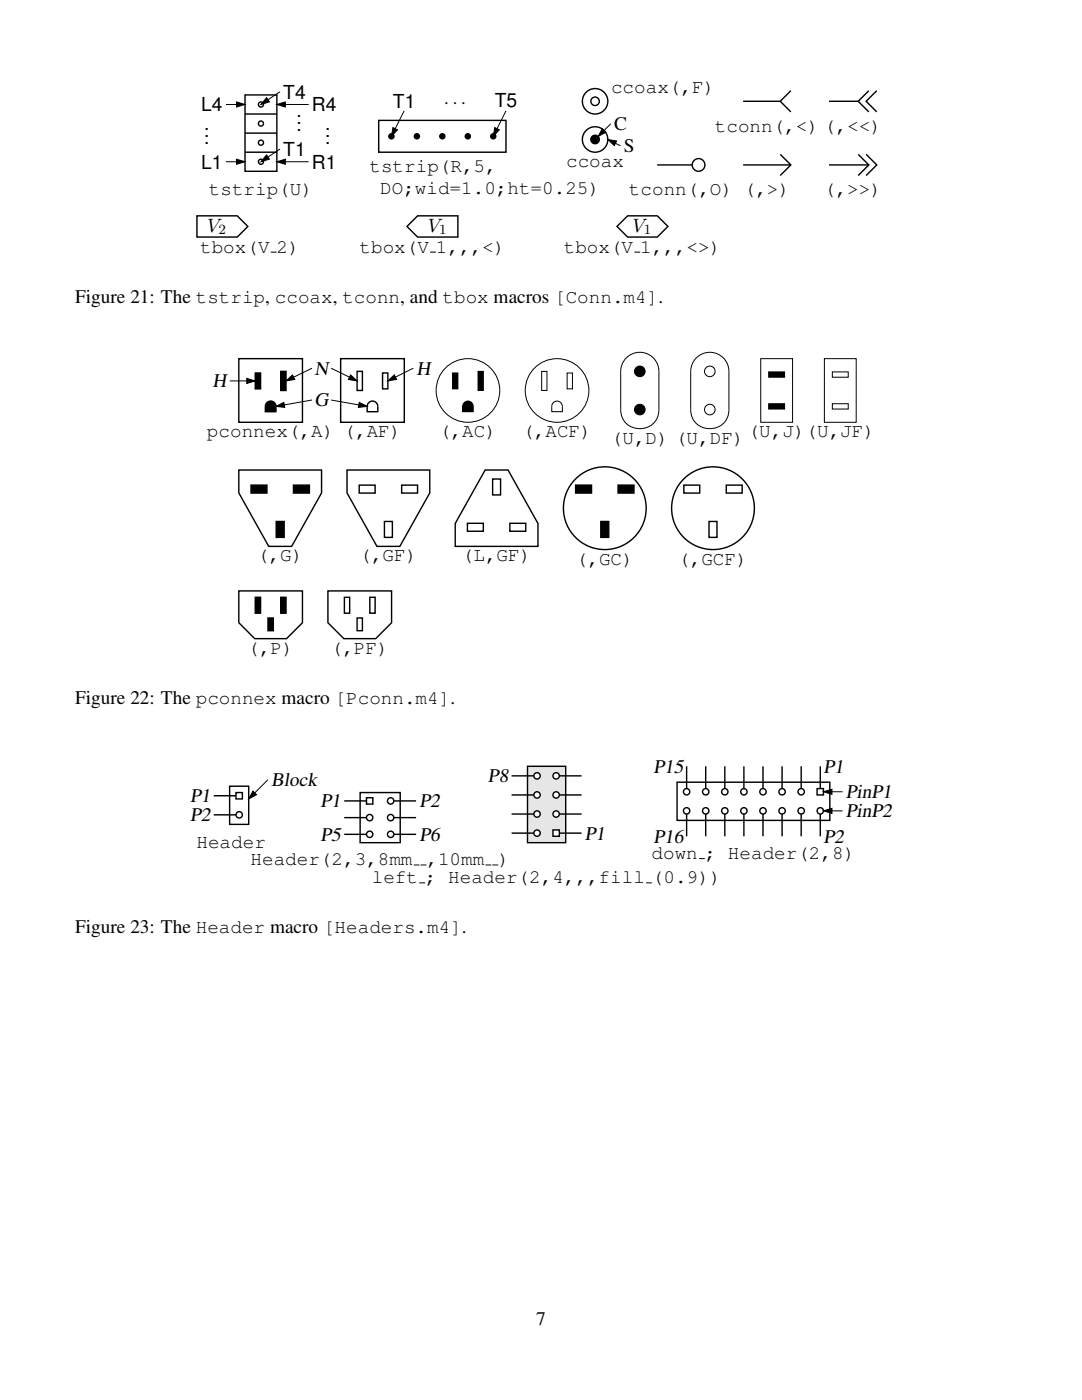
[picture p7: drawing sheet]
<svg xmlns="http://www.w3.org/2000/svg" width="216mm" height="279mm" viewBox="0 0 216 279" stroke-linecap="round" stroke-linejoin="round" font-family="sans-serif">
<path d="M48.9 18.9h6.3v15.3h-6.3z" fill="#fff" stroke="#000" stroke-width=".28"/>
<path d="M48.9 30.4h6.3M48.9 26.6h6.3M48.9 22.8h6.3" fill="none" stroke="#000" stroke-width=".28"/>
<g fill="#fff" stroke="#000" stroke-width=".28">
<circle cx="52.1" cy="32.3" r=".51"/>
<circle cx="52.1" cy="28.5" r=".51"/>
<circle cx="52.1" cy="24.7" r=".51"/>
<circle cx="52.1" cy="20.9" r=".51"/>
</g>
<path d="M53.2 19.5l.6 .8-1.7 .6zM47.2 31.8l1.7 .5-1.7 .5zM47.2 20.3l1.7 .6-1.7 .5zM53.2 30.9l.6 .9-1.7 .5zM55.2 32.3l1.7-.5v1zM55.2 20.9l1.7-.6v1.1z" fill="#000" stroke="#000" stroke-width=".2"/>
<path d="M55.9 18.3l-3.6 2.4M45.1 32.3h3.5M45.1 20.9h3.5M55.5 32.3h6.1M55.5 20.9h6.1M55.9 29.7l-3.6 2.4" fill="none" stroke="#000" stroke-width=".2"/>
<path d="M75.6 24h25.4v6.4h-25.4z" fill="#fff" stroke="#000" stroke-width=".28"/>
<g fill="#000" stroke="#000" stroke-width=".28">
<circle cx="78.1" cy="27.2" r=".51"/>
<circle cx="83.2" cy="27.2" r=".51"/>
<circle cx="88.3" cy="27.2" r=".51"/>
<circle cx="93.3" cy="27.2" r=".51"/>
<circle cx="98.4" cy="27.2" r=".51"/>
<circle cx="118.7" cy="27.8" r=".85"/>
</g>
<path d="M78.4 25.5l.9 .4-1.2 1.3zM98.7 25.5l.9 .4-1.2 1.3zM120.2 25.7l.7 .7-1.6 .8zM121.3 27.8l1.7 .3-.4 .9z" fill="#000" stroke="#000" stroke-width=".2"/>
<path d="M80.6 22.1l-2.4 4.9M101 22.1l-2.5 4.9M121.7 28.1l2.1 1M121.9 24.7l-2.2 2.2" fill="none" stroke="#000" stroke-width=".2"/>
<g fill="none" stroke="#000" stroke-width=".28">
<circle cx="118.7" cy="27.8" r="2.54"/>
<circle cx="118.7" cy="20.2" r="2.54"/>
</g>
<circle cx="118.7" cy="20.2" r=".85" fill="#fff" stroke="#000" stroke-width=".28"/>
<g fill="none" stroke="#000" stroke-width=".28">
<path d="M157.8 18.1l-2.1 2.1 2.1 2.1M173.4 18.1l-2.2 2.1 2.2 2.1M174.9 18.1l-2.1 2.1 2.1 2.1M131.1 32.9h7M148.3 32.9h9.5M148.3 20.2h7.4M155.7 30.8l2.1 2.1-2.1 2.1M165.4 32.9h8M165.4 20.2h5.8M171.2 30.8l2.2 2.1-2.2 2.1M172.8 30.8l2.1 2.1-2.1 2.1M39.3 43.1h8l2.2 2.1-2.2 2.1h-8z"/>
<path d="M81.2 45.2l2.1-2.1h8.1v4.2h-8.1zM125.2 43.1h6l2.1 2.1-2.1 2.1h-6l-2.1-2.1zM47.7 71.6h12.7v12.7h-12.7zM68 71.6h12.7v12.7h-12.7zM71.3 74.1h1v3.8h-1zM76.3 74.4h1.1v3.2h-1.1zM47.7 93.8h16.5v4.6l-6 10.6h-4.6l-5.9-10.6zM53.1 80.5a1.06 1.06 0 0 1 1.2-.4 1.06 1.06 0 0 1 .8 1v1.1h-2.2v-1.1zM69.2 93.8h16.6v4.6l-6 10.6h-4.6l-6-10.6zM71.7 96.8h3.2v1.6h-3.2zM73.7 80.2a1.06 1.06 0 0 1 1.1 0 1.06 1.06 0 0 1 .6 .9v1.1h-2.1v-1.4zM80.1 96.8h3.2v1.6h-3.2z"/>
<path d="M96.8 93.8h4.6l5.9 10.7v4.5h-16.5v-4.5zM98.3 95.6h1.6v3.2h-1.6zM136.4 96.8h3.2v1.6h-3.2zM144.9 96.8h3.2v1.6h-3.2zM47.7 117.9h12.7v6.4l-3.2 3.2h-6.4l-3.1-3.2zM65.4 117.9h12.7v6.4l-3.1 3.2h-6.4l-3.2-3.2zM68.7 119.2h1.1v3.2h-1.1zM73.8 119.2h1.1v3.2h-1.1zM76.7 104.1h1.6v3.1h-1.6zM93.3 104.4h3.1v1.6h-3.1zM101.7 104.4h3.2v1.6h-3.2zM141.5 104.1h1.6v3.1h-1.6z"/>
<path d="M71.3 123.3h1v2.6h-1zM42.6 158.8h5.1M45.8 156.9h3.8v7.6h-3.8z"/>
<circle cx="139.4" cy="32.9" r="1.27"/>
<circle cx="120.7" cy="101.4" r="8.3"/>
<circle cx="142.3" cy="101.4" r="8.3"/>
</g>
<g fill="none" stroke="#000" stroke-width=".2">
<path d="M54 50.3h1.2M85.8 50.3h1.2M126.6 50.3h1.1M45.9 76h4.8M62.3 73.5l-5 2.4M62.3 79.8l-7 1.3M66.1 73.5l4.9 2.4M66.1 79.8l6.9 1.3M82.5 73.5l-4.9 2.4M108.1 74.1h1v3.8h-1zM113.2 74.4h1v3.2h-1zM125 71.4a3.8 3.8 0 0 1 4.1-.8 3.8 3.8 0 0 1 2.4 3.5v7.6a3.8 3.8 0 0 1-3.8 3.8 3.8 3.8 0 0 1-3.8-3.8v-7.6a3.8 3.8 0 0 1 1.1-2.7z"/>
<path d="M138.9 71.4a3.8 3.8 0 0 1 4.2-.8 3.8 3.8 0 0 1 2.3 3.5v7.6a3.8 3.8 0 0 1-3.8 3.8 3.8 3.8 0 0 1-3.8-3.8v-7.6a3.8 3.8 0 0 1 1.1-2.7zM151.8 71.6h6.3v12.7h-6.3zM164.5 71.6h6.3v12.7h-6.3zM166.1 74.2h3.2v1.1h-3.2zM92.7 80.2a1.06 1.06 0 0 1 1.2 0 1.06 1.06 0 0 1 .5 .9v1.1h-2.1l.1-1.4zM110.5 80.2a1.06 1.06 0 0 1 1.1 0 1.06 1.06 0 0 1 .6 .9v1.1h-2.1l.1-1.4zM166.1 80.6h3.2v1h-3.2z"/>
<circle cx="93.4" cy="77.9" r="6.4"/>
<circle cx="111.2" cy="77.9" r="6.4"/>
<circle cx="141.6" cy="74.1" r="1.06"/>
<circle cx="141.6" cy="81.7" r="1.06"/>
</g>
<path d="M50.9 74.4h1.1v3.2h-1.1zM56 74.1h1.1v3.8h-1.1zM50.1 96.8h3.2v1.6h-3.2zM58.6 96.8h3.1v1.6h-3.1zM114.9 96.8h3.1v1.6h-3.1zM123.3 96.8h3.2v1.6h-3.2zM55.1 104.1h1.6v3.1h-1.6zM119.9 104.1h1.6v3.1h-1.6zM50.9 119.2h1.1v3.2h-1.1zM53.5 123.3h1v2.6h-1zM56 119.2h1.1v3.2h-1.1z" fill="#000" stroke="#000" stroke-width=".28"/>
<path d="M52.9 81.1h2.2v1.1h-2.2zM53.1 80.5a1.06 1.06 0 0 1 1.2-.4 1.06 1.06 0 0 1 .8 1h-2.2zM92.3 81.1h2.1v1.1h-2.1zM92.7 80.2a1.06 1.06 0 0 1 1.2 0 1.06 1.06 0 0 1 .5 .9h-2.1l.1-.3z" fill="#000"/>
<g fill="#000" stroke="#000" stroke-width=".2">
<path d="M49.2 75.5l1.7 .5-1.7 .5zM57.1 76l1.3-1.2 .4 .9zM70 74.8l1.3 1.2-1.8-.3zM77.4 76l1.3-1.2 .4 .9zM90.3 74.4h1.1v3.2h-1.1zM95.4 74.1h1v3.8h-1zM153.4 74.2h3.2v1.1h-3.2zM55.1 81.1l1.5-.8 .2 1zM71.7 80.3l1.6 .8-1.8 .2zM153.4 80.6h3.2v1h-3.2z"/>
<circle cx="127.7" cy="74.1" r="1.06"/>
<circle cx="127.7" cy="81.7" r="1.06"/>
</g>
<path d="M47.1 158.2h1.3v1.2h-1.3z" fill="#fff"/>
<path d="M47.1 158.2h1.3v1.2h-1.3zM42.6 162.6h5.1" fill="none" stroke="#000" stroke-width=".28"/>
<circle cx="47.7" cy="162.6" r=".64" fill="#fff" stroke="#000" stroke-width=".28"/>
<path d="M50.5 157.9l.7 .7-1.6 .8z" fill="#000" stroke="#000" stroke-width=".2"/>
<path d="M53.4 155.6l-3.4 3.5" fill="none" stroke="#000" stroke-width=".2"/>
<path d="M68.7 159.8h5.1M71.9 158.2h8v10h-8z" fill="none" stroke="#000" stroke-width=".28"/>
<path d="M73.1 159.2h1.3v1.3h-1.3z" fill="#fff"/>
<path d="M73.1 159.2h1.3v1.3h-1.3zM78 159.8h5" fill="none" stroke="#000" stroke-width=".28"/>
<circle cx="78" cy="159.8" r=".64" fill="#fff" stroke="#000" stroke-width=".28"/>
<path d="M68.7 163.2h5.1" fill="none" stroke="#000" stroke-width=".28"/>
<circle cx="73.8" cy="163.2" r=".63" fill="#fff" stroke="#000" stroke-width=".28"/>
<path d="M78 163.2h5" fill="none" stroke="#000" stroke-width=".28"/>
<circle cx="78" cy="163.2" r=".64" fill="#fff" stroke="#000" stroke-width=".28"/>
<path d="M68.7 166.5h5.1" fill="none" stroke="#000" stroke-width=".28"/>
<circle cx="73.8" cy="166.5" r=".63" fill="#fff" stroke="#000" stroke-width=".28"/>
<path d="M78 166.5h5" fill="none" stroke="#000" stroke-width=".28"/>
<circle cx="78" cy="166.5" r=".63" fill="#fff" stroke="#000" stroke-width=".28"/>
<path d="M82.6 172.6h1.1M83.9 172.6h1.2M96.9 172.6h1.1M98.3 172.6h1.1" fill="none" stroke="#000" stroke-width=".2"/>
<path d="M105.3 152.9h7.6v15.3h-7.6z" fill="#e6e6e6"/>
<path d="M105.3 152.9h7.6v15.3h-7.6zM111 166.3h5.1" fill="none" stroke="#000" stroke-width=".28"/>
<path d="M110.3 165.6h1.3v1.3h-1.3z" fill="#fff"/>
<path d="M102.1 166.3h5.1M110.3 165.6h1.3v1.3h-1.3z" fill="none" stroke="#000" stroke-width=".28"/>
<circle cx="107.2" cy="166.3" r=".64" fill="#fff" stroke="#000" stroke-width=".28"/>
<path d="M111 162.5h5.1" fill="none" stroke="#000" stroke-width=".28"/>
<circle cx="111" cy="162.5" r=".63" fill="#fff" stroke="#000" stroke-width=".28"/>
<path d="M102.1 162.5h5.1" fill="none" stroke="#000" stroke-width=".28"/>
<circle cx="107.2" cy="162.5" r=".64" fill="#fff" stroke="#000" stroke-width=".28"/>
<path d="M111 158.6h5.1" fill="none" stroke="#000" stroke-width=".28"/>
<circle cx="111" cy="158.6" r=".63" fill="#fff" stroke="#000" stroke-width=".28"/>
<path d="M102.1 158.6h5.1" fill="none" stroke="#000" stroke-width=".28"/>
<circle cx="107.2" cy="158.6" r=".64" fill="#fff" stroke="#000" stroke-width=".28"/>
<path d="M111 154.8h5.1" fill="none" stroke="#000" stroke-width=".28"/>
<circle cx="111" cy="154.8" r=".63" fill="#fff" stroke="#000" stroke-width=".28"/>
<path d="M102.1 154.8h5.1" fill="none" stroke="#000" stroke-width=".28"/>
<circle cx="107.2" cy="154.8" r=".64" fill="#fff" stroke="#000" stroke-width=".28"/>
<path d="M83.7 176.2h1.1M128.9 176.2h1.2" fill="none" stroke="#000" stroke-width=".2"/>
<path d="M135.1 156.1h30.5v7.6h-30.5zM163.7 152.9v5.1" fill="none" stroke="#000" stroke-width=".28"/>
<path d="M163 157.4h1.3v1.2h-1.3z" fill="#fff"/>
<path d="M163 157.4h1.3v1.2h-1.3zM163.7 161.8v5.1" fill="none" stroke="#000" stroke-width=".28"/>
<circle cx="163.7" cy="161.8" r=".64" fill="#fff" stroke="#000" stroke-width=".28"/>
<path d="M159.9 152.9v5.1" fill="none" stroke="#000" stroke-width=".28"/>
<circle cx="159.9" cy="158" r=".64" fill="#fff" stroke="#000" stroke-width=".28"/>
<path d="M159.9 161.8v5.1" fill="none" stroke="#000" stroke-width=".28"/>
<circle cx="159.9" cy="161.8" r=".64" fill="#fff" stroke="#000" stroke-width=".28"/>
<path d="M156.1 152.9v5.1" fill="none" stroke="#000" stroke-width=".28"/>
<circle cx="156.1" cy="158" r=".63" fill="#fff" stroke="#000" stroke-width=".28"/>
<path d="M156.1 161.8v5.1" fill="none" stroke="#000" stroke-width=".28"/>
<circle cx="156.1" cy="161.8" r=".63" fill="#fff" stroke="#000" stroke-width=".28"/>
<path d="M152.2 152.9v5.1" fill="none" stroke="#000" stroke-width=".28"/>
<circle cx="152.2" cy="158" r=".64" fill="#fff" stroke="#000" stroke-width=".28"/>
<path d="M152.2 161.8v5.1" fill="none" stroke="#000" stroke-width=".28"/>
<circle cx="152.2" cy="161.8" r=".64" fill="#fff" stroke="#000" stroke-width=".28"/>
<path d="M148.4 152.9v5.1" fill="none" stroke="#000" stroke-width=".28"/>
<circle cx="148.4" cy="158" r=".64" fill="#fff" stroke="#000" stroke-width=".28"/>
<path d="M148.4 161.8v5.1" fill="none" stroke="#000" stroke-width=".28"/>
<circle cx="148.4" cy="161.8" r=".64" fill="#fff" stroke="#000" stroke-width=".28"/>
<path d="M144.6 152.9v5.1" fill="none" stroke="#000" stroke-width=".28"/>
<circle cx="144.6" cy="158" r=".63" fill="#fff" stroke="#000" stroke-width=".28"/>
<path d="M144.6 161.8v5.1" fill="none" stroke="#000" stroke-width=".28"/>
<circle cx="144.6" cy="161.8" r=".63" fill="#fff" stroke="#000" stroke-width=".28"/>
<path d="M140.8 152.9v5.1" fill="none" stroke="#000" stroke-width=".28"/>
<circle cx="140.8" cy="158" r=".64" fill="#fff" stroke="#000" stroke-width=".28"/>
<path d="M140.8 161.8v5.1" fill="none" stroke="#000" stroke-width=".28"/>
<circle cx="140.8" cy="161.8" r=".64" fill="#fff" stroke="#000" stroke-width=".28"/>
<path d="M137 152.9v5.1" fill="none" stroke="#000" stroke-width=".28"/>
<circle cx="137" cy="158" r=".64" fill="#fff" stroke="#000" stroke-width=".28"/>
<path d="M137 161.8v5.1" fill="none" stroke="#000" stroke-width=".28"/>
<circle cx="137" cy="161.8" r=".64" fill="#fff" stroke="#000" stroke-width=".28"/>
<path d="M164.8 158h3.3M139.5 171.4h1.1M164.8 161.8h3.3" fill="none" stroke="#000" stroke-width=".2"/>
<path d="M164.3 158l1.7-.5v1zM164.3 161.8l1.7-.5v1z" fill="#000" stroke="#000" stroke-width=".2"/>
<g font-size="3.8">
<text x="40.2" y="22.2">L4</text>
<text x="56.5" y="19.7">T4</text>
<text x="59.2" y="23.4">.</text>
<text x="62.2" y="22.2">R4</text>
<text x="78.4" y="21.5">T1</text>
<text x="88.6" y="21.5">···</text>
<text x="98.7" y="21.4">T5</text>
<text x="121.9" y="18.6">ccoax(,F)</text>
<text x="40.7" y="25.9">.</text>
<text x="40.7" y="27.3">.</text>
<text x="40.7" y="28.7">.</text>
<text x="59.2" y="24.8">.</text>
<text x="59.2" y="26.2">.</text>
<text x="64.9" y="25.9">.</text>
<text x="64.9" y="27.3">.</text>
<text x="64.9" y="28.7">.</text>
<text x="122.5" y="26">C</text>
<text x="142.6" y="26.3">tconn(,&lt;) (,&lt;&lt;)</text>
<text x="40.2" y="33.7">L1</text>
<text x="56.5" y="31.1">T1</text>
<text x="62.2" y="33.7">R1</text>
<text x="73.7" y="34.4">tstrip(R,5,</text>
<text x="113" y="33.4">ccoax</text>
<text x="124.5" y="30.4">S</text>
<text x="41.7" y="39">tstrip(U)</text>
<text x="75.9" y="38.6">DO;wid=1.0;ht=0.25)</text>
<text x="125.5" y="39">tconn(,O) (,&gt;)</text>
<text x="164.4" y="39">(,&gt;&gt;)</text>
<text x="41.4" y="46.2">V</text>
<text x="85.4" y="46.2">V</text>
<text x="126.2" y="46.2">V</text>
<text x="39.9" y="50.4">tbox(V 2)</text>
<text x="71.7" y="50.4">tbox(V 1,,,&lt;)</text>
<text x="112.5" y="50.4">tbox(V 1,,,&lt;&gt;)</text>
<text x="15" y="60.4">Figure 21: The tstrip, ccoax, tconn, and tbox macros [Conn.m4].</text>
<text x="42.4" y="77.3">H</text>
<text x="62.8" y="74.7">N</text>
<text x="83.1" y="74.8">H</text>
<text x="62.8" y="81.1">G</text>
<text x="41.3" y="87.3">pconnex(,A) (,AF)</text>
<text x="87.6" y="87.3">(,AC)</text>
<text x="104.2" y="87.3">(,ACF)</text>
<text x="121.9" y="88.6">(U,D) (U,DF)</text>
<text x="149.2" y="87.3">(U,J)(U,JF)</text>
<text x="51.3" y="112.1">(,G)</text>
<text x="71.7" y="112.1">(,GF)</text>
<text x="92.2" y="112.1">(L,GF)</text>
<text x="114.9" y="112.7">(,GC)</text>
<text x="135.3" y="112.7">(,GCF)</text>
<text x="49.4" y="130.5">(,P)</text>
<text x="66" y="130.5">(,PF)</text>
<text x="15" y="140.5">Figure 22: The pconnex macro [Pconn.m4].</text>
<text x="130.4" y="154.2">P15</text>
<text x="164.3" y="154.2">P1</text>
<text x="37.9" y="160.1">P1</text>
<text x="54.1" y="156.9">Block</text>
<text x="64" y="161.2">P1</text>
<text x="83.7" y="161.2">P2</text>
<text x="97.4" y="156.1">P8</text>
<text x="168.8" y="159.3">PinP1</text>
<text x="37.9" y="163.9">P2</text>
<text x="64" y="167.8">P5</text>
<text x="83.7" y="167.8">P6</text>
<text x="116.7" y="167.6">P1</text>
<text x="168.8" y="163.1">PinP2</text>
<text x="39.2" y="169.2">Header</text>
<text x="50" y="172.7">Header(2,3,8mm</text>
<text x="85.1" y="172.7">,10mm</text>
<text x="99.4" y="172.7">)</text>
<text x="130" y="171.4">down ; Header(2,8)</text>
<text x="130.4" y="168.2">P16</text>
<text x="164.3" y="168.2">P2</text>
<text x="74.2" y="176.3">left ; Header(2,4,,,fill (0.9))</text>
<text x="15" y="186.3">Figure 23: The Header macro [Headers.m4].</text>
<text x="107" y="264.4">7</text>
</g>
<g font-size="2.8">
<text x="43.6" y="46.8">2</text>
<text x="87.6" y="46.8">1</text>
<text x="128.5" y="46.8">1</text>
</g>
</svg>
